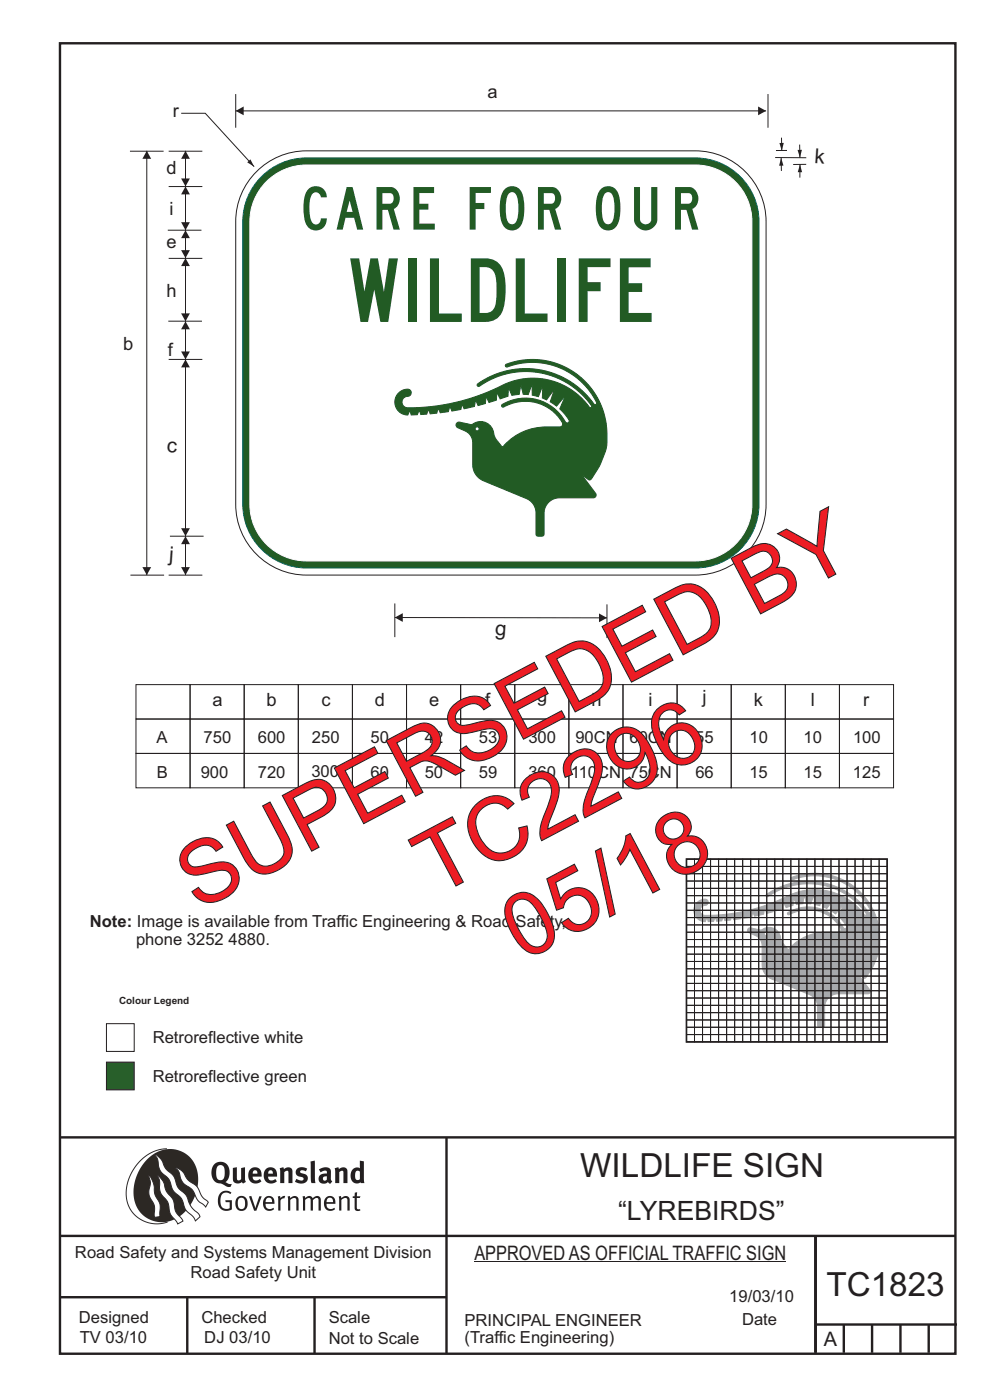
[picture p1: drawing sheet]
<svg xmlns="http://www.w3.org/2000/svg" width="210mm" height="297mm" viewBox="0 0 210 297" stroke-linecap="round" stroke-linejoin="round" font-family="sans-serif">
<g fill="none" stroke="#231f20" stroke-width=".51">
<path d="M12.7 9.2h190v278h-190zM12.7 241.3h190M94.7 241.4v45.8M12.7 275.2h82M12.7 262.2h190.1M39.7 275.2v12M66.7 275.2v12M173 262.1v24.9M173 281h30M179 281v6M185 281v6M191 281v6"/>
<path d="M197 281v6"/>
</g>
<path d="M100.6 267.7h66.2" fill="none" stroke="#231f20" stroke-width=".21"/>
<path d="M35.4 243.7a9.5 9.5 0 0 0-8.6 10.4 6.5 6.5 0 0 0 8.8 5.1" fill="none" stroke="#2c2824" stroke-width=".21"/>
<path d="M31.3 245.9a6.1 6.1 0 0 1 7.3-1.6 6.1 6.1 0 0 1 3.4 6.6 8.8 8.8 0 0 1-7.2 8.4 6.1 6.1 0 0 1-6.4-7.5 10.5 10.5 0 0 1 2.9-5.9z" fill-rule="evenodd" fill="#2c2824"/>
<g fill="#fff" stroke="#2c2824" stroke-width=".21">
<path d="M31.6 249.4l.3 .3 .6 1.2 .4 2.5 1 2 .1 2.7-1.2 .2-.1-2.5-.9-1.8-.2-.7 .3-2.4z" fill-rule="evenodd"/>
<path d="M37.1 247.7l.6 .1 .9 .6 1.3 1.9 1.9 1.5 1.1 2.1 1.3 1.2-.6 1-1.6-1.5-1.2-2.2-2-1.5-.5-.9-.4-1.5z" fill-rule="evenodd"/>
<path d="M32.8 244.9l.4 .1 .9 .8 1 2.1 1.7 1.5 .9 2.5 1.7 1.6 1.2 2.5 1.6 1.6 .2 .5-1 .9-.4-.9-1.6-1.5-1-2.4-1.7-1.7-.9-2.4-1.8-1.7-.3-.9-.3-1.6z" fill-rule="evenodd"/>
<path d="M33.4 249.4l.5 .3 .7 1 .7 2 1.5 1.9 .5 2.5 1.4 1.8 .1 .1-1.1 .7-1.6-2.2-.6-2.5-1.4-1.9-.3-1v-1.6z" fill-rule="evenodd"/>
</g>
<g fill="#231f20">
<path d="M46.8 253.1l.5-.4 .6-.1 .7 .1 .5 .3-.2 .3-.9-.3-.8 .2-.3 .7-.1 1.1 .1 .6 .3 .5 .5 .3 .6 .1 .4-.2v-1.3h-.8l-.1-.4h1.4v2l-.7 .2-.8 .1-.6-.2-.5-.5-.3-.8-.1-.9 .2-.8z" fill-rule="evenodd"/>
<path d="M50.7 254.3l.7-.2 .5 .5 .1 1.2-.2 .4-.3 .3h-.5l-.4-.4-.2-1.1zM50.4 254l-.5 1.1 .2 1.2 .8 .6 1-.2 .4-.4 .2-.5v-.8l-.2-.7-.3-.4-.5-.2h-.6z" fill-rule="evenodd"/>
<path d="M52.8 253.8l.5-.1 .9 2.6 .8-2.5h.5l-1.1 3h-.5z" fill-rule="evenodd"/>
<path d="M56.6 254.2l.4-.1 .4 .1 .2 .3 .1 .5h-1.4zM56.2 254l-.4 1v.7l.3 .6 .3 .4 .6 .2 1-.3 .2-.1-.2-.3-.6 .3-.7-.2-.3-.2-.1-.6v-.1h1.9l-.2-1.2-.8-.5-.5 .1z" fill-rule="evenodd"/>
<path d="M58.9 253.8l.5-.1 .1 .5 .4-.4 .6-.1-.2 .5-.4 .1-.4 .3v2.2h-.5z" fill-rule="evenodd"/>
<path d="M61 253.8h.5a.24 .24 0 0 0 .1 .3 .24 .24 0 0 0 .3-.2l.8-.2 .6 .5v2.6h-.4l-.1-2.3-.1-.3-.3-.1-.8 .5v2.2h-.5z" fill-rule="evenodd"/>
<path d="M64.2 253.8h.4a.23 .23 0 0 0 .2 .3 .23 .23 0 0 0 .3-.2l.5-.2 .5 .2a.23 .23 0 0 0 .3 .2 .23 .23 0 0 0 .2-.1l.8-.3 .6 .4 .1 2.7h-.5v-2.3l-.1-.3-.3-.1-.8 .5v2.2h-.5v-2.3l-.1-.3h-.3l-.8 .4v2.2h-.4z" fill-rule="evenodd"/>
<path d="M69.5 254.2l.5-.1 .4 .1 .2 .8h-1.3zM69.2 254l-.5 1 .1 .7 .2 .6 .4 .4 .4 .2 1.1-.3 .2-.1-.2-.3-.6 .3-.7-.2-.3-.3v-.6h1.9l-.2-1.2-.4-.3-.5-.2-.5 .1z" fill-rule="evenodd"/>
<path d="M71.8 253.8h.5a.24 .24 0 0 0 .1 .3 .24 .24 0 0 0 .4-.2l.7-.2 .6 .5 .1 2.6h-.5v-2.3l-.1-.3-.4-.1-.8 .5v2.2h-.5z" fill-rule="evenodd"/>
<path d="M75.3 253l.5-.1-.1 .9h.8l-.2 .3h-.6v2.2l.2 .2h.5v.3l-.2 .1-.6-.1-.4-.3v-2.4h-.4v-.3h.4z" fill-rule="evenodd"/>
<path d="M46.2 247.4l.4-.2h.4l.6 .6v1.8l-.2 .5-.4 .2h-.7l-.3-.5-.1-1.6zM45.5 246.9l-.4 .7-.2 .8v1l.3 .9 .7 .6 1 .2 1.6 .7 .4-.1 .3-.5h-.6l-.8-.4 .7-.9 .2-1.5a1.91 1.91 0 0 0-1.1-1.8 1.91 1.91 0 0 0-2.1 .3z" fill-rule="evenodd"/>
<path d="M49.4 247.8l.8-.2 .1 2.5 .1 .2 .3 .1 .4-.3v-2.3l.9-.2v2.6l.2 .5-.7 .3a.39 .39 0 0 0-.7 0h-.8l-.5-.4z" fill-rule="evenodd"/>
<path d="M53.8 248.4l.3-.1h.3l.2 .7h-1zM53.1 248l-.3 .5-.1 .8v.7l.4 .6 .5 .4 .6 .1 .7-.1 .6-.4-.4-.5-.4 .3h-.5l-.4-.1-.2-.4v-.3h1.9l-.1-1-.3-.6-1-.4-.5 .1z" fill-rule="evenodd"/>
<path d="M57.1 248.4l.2-.1h.4l.2 .7h-1zM56.4 248l-.4 .6-.1 .8 .1 .7 .4 .5 .5 .4 .6 .1 .6-.1 .6-.4-.3-.5-.6 .3h-.5l-.4-.6v-.2h1.9l-.1-1-.3-.6-.5-.3-.5-.1-.5 .1z" fill-rule="evenodd"/>
<path d="M59.3 247.8l.8-.2 .1 .4 1-.4 .7 .3 .1 .5v2.6h-.8v-2.3l-.3-.3-.6 .3v2.3h-.9z" fill-rule="evenodd"/>
<path d="M63 248l.9-.4 1.3 .3-.3 .6-.9-.2-.3 .2 .1 .3 1 .3 .4 .4v.8l-.4 .6-1.1 .2-1.1-.4 .3-.6 1 .4 .3-.1 .2-.3-.2-.3-.9-.3-.4-.3-.2-.6z" fill-rule="evenodd"/>
<path d="M68.6 249.7l.7-.2v.8l-.3 .2-.3-.1-.2-.3zM67.6 248.1l.4 .6 .8-.4 .5 .2a.35 .35 0 0 1 0 .5 .35 .35 0 0 1-.5 0l-1 .4-.2 .9 .2 .4 .3 .3h1.1a.49 .49 0 0 1 .8 .2l.5-.6-.3-.4v-1.7l-.2-.5-.4-.3-.6-.1z" fill-rule="evenodd"/>
<path d="M71 247.8l.8-.2 .1 .4 .9-.4 .7 .3 .2 .5v2.6h-.8l-.1-2.3-.2-.3-.6 .3v2.3h-.9z" fill-rule="evenodd"/>
<path d="M75.6 248.5l.3-.1 .4 .2v1.5l-.3 .2h-.4l-.2-.4-.1-.9zM76.3 246.2v1.3a.19 .19 0 0 1 0 .3 .19 .19 0 0 1-.3-.1l-.8 .1-.6 .5-.2 .9 .1 1 .3 .5 .6 .3h.6l.5-.2v.2h.8l-.1-4.6z" fill-rule="evenodd"/>
<path d="M65.9 246.4l.9-.2 .1 4.8h-.8l-.1-.3z" fill-rule="evenodd"/>
</g>
<path d="M22.6 217.2h5.9v5.9h-5.9z" fill-rule="evenodd" fill="#fff" stroke="#231f20" stroke-width=".21"/>
<path d="M22.6 225.3h5.9v5.9h-5.9z" fill-rule="evenodd" fill="#225a35" stroke="#231f20" stroke-width=".21"/>
<g fill="none" stroke="#231f20" stroke-width=".21">
<path d="M50 20v7.1M162.9 20v7.1M50 23.5h112.5M28.8 145.2h11.5v7.3h-11.5zM28.8 152.5h11.5v7.3h-11.5zM28.8 159.8h11.5v7.3h-11.5zM40.3 145.2h11.5v7.3h-11.5zM40.3 152.5h11.5v7.3h-11.5zM40.3 159.8h11.5v7.3h-11.5zM51.8 145.2h11.5v7.3h-11.5zM51.8 152.5h11.5v7.3h-11.5zM51.8 159.8h11.5v7.3h-11.5z"/>
<path d="M63.3 145.2h11.5v7.3h-11.5zM63.3 152.5h11.5v7.3h-11.5zM63.3 159.8h11.5v7.3h-11.5zM74.8 145.2h11.4v7.3h-11.4zM74.8 152.5h11.4v7.3h-11.4zM74.8 159.8h11.4v7.3h-11.4zM86.2 145.2h11.5v7.3h-11.5zM86.2 152.5h11.5v7.3h-11.5zM86.2 159.8h11.5v7.3h-11.5zM97.7 145.2h11.5v7.3h-11.5zM97.7 152.5h11.5v7.3h-11.5zM97.7 159.8h11.5v7.3h-11.5z"/>
<path d="M109.2 145.2h11.5v7.3h-11.5zM109.2 152.5h11.5v7.3h-11.5zM109.2 159.8h11.5v7.3h-11.5zM120.7 145.2h11.4v7.3h-11.4zM120.7 152.5h11.4v7.3h-11.4zM120.7 159.8h11.4v7.3h-11.4zM132.1 145.2h11.5v7.3h-11.5zM132.1 152.5h11.5v7.3h-11.5zM132.1 159.8h11.5v7.3h-11.5zM143.6 145.2h11.5v7.3h-11.5zM143.6 152.5h11.5v7.3h-11.5zM143.6 159.8h11.5v7.3h-11.5z"/>
<path d="M155.1 145.2h11.5v7.3h-11.5zM155.1 152.5h11.5v7.3h-11.5zM155.1 159.8h11.5v7.3h-11.5zM166.6 145.2h11.5v7.3h-11.5zM166.6 152.5h11.5v7.3h-11.5zM166.6 159.8h11.5v7.3h-11.5zM178.1 145.2h11.4v7.3h-11.4zM178.1 152.5h11.4v7.3h-11.4zM178.1 159.8h11.4v7.3h-11.4z"/>
</g>
<g fill="#231f20">
<path d="M50 23.5l1.7-.9v1.9z"/>
<path d="M160.8 22.6l1.7 .9-1.7 1z"/>
</g>
<path d="M38.4 24h5.1l10.4 11.4" fill="none" stroke="#231f20" stroke-width=".21"/>
<path d="M52.4 34.4l.7-.6 .8 1.5z" fill="#231f20"/>
<path d="M164.4 33.4l6.6 .1M166.9 31.9h-2.3M169.7 34.9v2.8M171 34.9h-2.8" fill="none" stroke="#231f20" stroke-width=".21"/>
<path d="M169.7 34.9l.4 1.6h-.9z" fill="#231f20"/>
<path d="M165.8 29.2v2.8" fill="none" stroke="#231f20" stroke-width=".21"/>
<path d="M165.3 30.3h1l-.5 1.7z" fill="#231f20"/>
<path d="M169.6 30.7l.1 2.8" fill="none" stroke="#231f20" stroke-width=".21"/>
<path d="M169.2 31.8h.9l-.4 1.6z" fill="#231f20"/>
<path d="M165.7 33.5l.1 2.8" fill="none" stroke="#231f20" stroke-width=".21"/>
<path d="M165.7 33.5l.5 1.6-.9 .1z" fill="#231f20"/>
<path d="M54.4 36.4a15 15 0 0 1 10.6-4.4h82.5a15 15 0 0 1 15 15v60a15 15 0 0 1-15 15h-82.5a15 15 0 0 1-15-15v-60a15 15 0 0 1 4.4-10.6z" fill="none" stroke="#231f20" stroke-width=".21"/>
<path d="M55 38a13.5 13.5 0 0 1 10-4.5h82.5a13.5 13.5 0 0 1 13.5 13.5v60a13.5 13.5 0 0 1-13.5 13.5h-82.5a13.5 13.5 0 0 1-13.5-13.5v-60a13.4 13.4 0 0 1 3.5-9z" fill-rule="evenodd" fill="#225b24" stroke="#006059" stroke-width=".21"/>
<path d="M56.5 38.5a12 12 0 0 1 8.5-3.5h82.5a12 12 0 0 1 12 12v60a12 12 0 0 1-12 12h-82.5a12 12 0 0 1-12-12v-60a12 12 0 0 1 3.5-8.5z" fill-rule="evenodd" fill="#fff" stroke="#fff" stroke-width=".21"/>
<g fill="#225b24">
<path d="M65.4 40.1a2.31 2.31 0 0 1 2.5-.4 2.31 2.31 0 0 1 1.4 2.2h-1.2a1.05 1.05 0 0 0-1-1.1 1.05 1.05 0 0 0-1.1 .8 8.8 8.8 0 0 0 .1 5.4 1.05 1.05 0 0 0 1.3 .5 1.05 1.05 0 0 0 .7-1.2h1.2a2.35 2.35 0 0 1-2.1 2.6 2.35 2.35 0 0 1-2.6-2.1 11.1 11.1 0 0 1 .4-6.2z"/>
<path d="M87.7 39.7h4.4v1.3h-3.2v2.2h2v1.3h-2v2.9h3.3v1.3h-4.5z"/>
<path d="M99.6 39.7h4.5v1.2h-3.2v2.2h1.8v1.3h-1.8v4.3h-1.3z"/>
<path d="M134.5 39.7h1.3v6.8a1.2 1.2 0 0 0 1.2 1.1 1.2 1.2 0 0 0 1.1-1.1v-6.8h1.3v6.9a2.48 2.48 0 0 1-2.4 2.3 2.48 2.48 0 0 1-2.5-2.3z"/>
<path d="M74.3 54.8h1.9l1.1 7 1.3-7h1.6l1.2 7.1 1.1-7.1h1.9l-2 13.5h-1.7l-1.3-6.9-1.3 6.9h-1.6z"/>
<path d="M86.5 54.8h1.9v13.5h-1.9z"/>
<path d="M91.2 54.8h1.9v11.7h4.8v1.8h-6.7z"/>
<path d="M109.4 54.8h1.9v11.7h4.8v1.8h-6.7z"/>
<path d="M118.1 54.8h1.9v13.5h-1.9z"/>
<path d="M122.8 54.8h6.7v1.9h-4.9v3.2h2.8v1.9h-2.8v6.5h-1.8z"/>
<path d="M131.5 54.8h6.5v1.9h-4.7v3.4h2.9v1.8h-2.9v4.5h4.9v1.9h-6.7z"/>
<path d="M74.2 42.5l.6 2.5h-1.3zM73.5 39.7l-2.1 9h1.3l.6-2.5h1.8l.7 2.5h1.2l-2.2-9z"/>
<path d="M79.9 39.7v9h1.2v-4.2h1.2l1.2 4.2h1.3l-1.3-4.4a2.51 2.51 0 0 0 1.3-2.5 2.51 2.51 0 0 0-1.9-2.1zM81.1 41h1.6a1.18 1.18 0 0 1 .6 1.9l-.4 .3h-1.8z"/>
<path d="M107 40.2a7.2 7.2 0 0 0-1 5.1 4.2 4.2 0 0 0 1.5 3.3 2.29 2.29 0 0 0 3.4-1.5 9.5 9.5 0 0 0-.4-6.6 2.24 2.24 0 0 0-3.5-.3zM108 41a1.06 1.06 0 0 1 1.1-.1 1.06 1.06 0 0 1 .6 1 7.8 7.8 0 0 1-.4 5.4 1.13 1.13 0 0 1-1.3 .1 1.13 1.13 0 0 1-.6-1.1 10.6 10.6 0 0 1 .3-4.9z"/>
<path d="M114.1 39.7v9h1.3v-4.2h1.1l1.2 4.2h1.4l-1.3-4.4a2.51 2.51 0 0 0 1.2-2.5 2.51 2.51 0 0 0-1.9-2.1zM115.4 41h1.5a1.18 1.18 0 0 1 .6 1.9l-.3 .3h-1.8z"/>
<path d="M127.4 40.2a7.2 7.2 0 0 0-1 5.1 4.2 4.2 0 0 0 1.5 3.3 2.29 2.29 0 0 0 3.3-1.5 9.5 9.5 0 0 0-.4-6.6 2.24 2.24 0 0 0-3.4-.3zM128.3 41a1.06 1.06 0 0 1 1.2-.1 1.06 1.06 0 0 1 .6 1 7.8 7.8 0 0 1-.4 5.4 1.13 1.13 0 0 1-1.3 .1 1.13 1.13 0 0 1-.6-1.1 10.6 10.6 0 0 1 .3-4.9z"/>
<path d="M143.2 39.7v9h1.2v-4.2h1.2l1.2 4.2h1.3l-1.2-4.4a2.51 2.51 0 0 0 1.2-2.5 2.51 2.51 0 0 0-1.9-2.1zM144.4 41h1.6a1.18 1.18 0 0 1 .6 1.9l-.3 .3h-1.9z"/>
<path d="M99.9 54.8v13.5a9.8 9.8 0 0 0 4.9-.4 4.6 4.6 0 0 0 2.3-4.1 13.1 13.1 0 0 0-.7-7.1 3.7 3.7 0 0 0-3.5-1.9zM101.7 56.7a3.2 3.2 0 0 1 2.8 .6 5.9 5.9 0 0 1 .8 3.9 8.8 8.8 0 0 1-.6 4.3 1.87 1.87 0 0 1-1.7 .9h-1.3z"/>
</g>
<path d="M84.5 83.4a2.4 2.4 0 0 1 2.4-.7 .87 .87 0 0 1 .2 1 .87 .87 0 0 1-1 .5 1.21 1.21 0 0 0-.8 1.3 1.21 1.21 0 0 0 1.2 1 45 45 0 0 0 21.1-5.2 14.9 14.9 0 0 1 17.6 5.2l.3-.2a17.1 17.1 0 0 0-24.1-4.3l-.2-.4a17.5 17.5 0 0 1 24.8 4.1l.4 .1 .1-.4a15.3 15.3 0 0 0-19.1-7.6l-.2-.3a15.5 15.5 0 0 1 19.5 6.8 16.7 16.7 0 0 1 1.8 11.3l-1.3 3.3-1.7 2.7-.5 .2-1.4-1 2.7 3.8 .2 .4-.3 .5-7.5 .1a3.3 3.3 0 0 0-3.3 3.3l-.1 4.7-.3 .2h-.9l-.2-.1-.2-.4v-4.8a3.3 3.3 0 0 0-2-2.7l-9.5-4a3.7 3.7 0 0 1-1.9-3.2l-.1-5a2.67 2.67 0 0 0-1.5-2.2l-1.7-.7-.3-.7a.64 .64 0 0 1 .8-.5l2.5 .6a2.95 2.95 0 0 1 3.1-.4 2.95 2.95 0 0 1 1.7 2.6l.5 1 1.3 1.6a12 12 0 0 1 9.3-4.3h2.9l.3-.1 .3-.5a9 9 0 0 0-12.6-3.6l-.4-.2 .1-.4a9.6 9.6 0 0 1 13.4 3.7l.3 .2h.3l.2-.5-.7-1.1-1.3-1.4 1.3-2.9-1.9 2.4-1.4-1 1-2.7-1.8 2.3-.9-.4 .1-2.7-.9 2.5-1.3-.4v-2.4l-.8 2.3h-1.1l-.5-2.2-.4 2.2-1.5 .2-.7-1.8-.1 2-1.7 .5-.7-1.4-.1 1.7-1.6 .5-.6-1.3-.1 1.5-1.6 .4-.5-1.2-.3 1.4-2.1 .5-.5-1-.2 1.2-1.9 .3-.5-1-.3 1.1-1.7 .3-.5-1-.3 1.1-1.3 .1-.4-1-.4 1.1h-1.2l-.4-.9-.4 1h-1.3l-.2-1-.5 1a2.75 2.75 0 0 1-2.5-1.6 2.75 2.75 0 0 1 .5-3zM100.8 91a.43 .43 0 0 1 .8 0 .43 .43 0 0 1-.8 0z" fill-rule="evenodd" fill="#225b24" stroke="#225b24" stroke-width=".21"/>
<g fill="none" stroke="#231f20" stroke-width=".21">
<path d="M27.6 32.1h7.1M35.8 32.1h7.1M35.8 39.6h7.1M35.6 48.8h7.1M35.8 54.8h7.1M35.7 68.1h7.1M35.8 76.3h7.1M36 113.8h7.2M27.7 122h7.1M35.8 122h7.1M83.8 131l44.9 .1M83.8 128v7.2"/>
<path d="M128.7 128.2v7.2"/>
</g>
<g fill="#231f20">
<path d="M83.8 131l1.6-.9v1.8z"/>
<path d="M127.1 130.1l1.6 1-1.6 .9z"/>
</g>
<path d="M31.1 32v90" fill="none" stroke="#231f20" stroke-width=".21"/>
<g fill="#231f20">
<path d="M31.1 32l1 1.7h-1.9z"/>
<path d="M30.2 120.3h1.9l-1 1.7z"/>
</g>
<path d="M39.3 32v7.5" fill="none" stroke="#231f20" stroke-width=".21"/>
<g fill="#231f20">
<path d="M39.3 32l1 1.7h-1.9z"/>
<path d="M38.4 37.9h1.9l-1 1.6z"/>
</g>
<path d="M39.3 39.5v9.3" fill="none" stroke="#231f20" stroke-width=".21"/>
<g fill="#231f20">
<path d="M39.3 39.5l1 1.7h-1.9z"/>
<path d="M38.4 47.1h1.9l-1 1.7z"/>
</g>
<path d="M39.3 48.8v6" fill="none" stroke="#231f20" stroke-width=".21"/>
<g fill="#231f20">
<path d="M39.3 48.8l1 1.7h-1.9z"/>
<path d="M38.4 53.1h1.9l-1 1.7z"/>
</g>
<path d="M39.3 54.8v13.4" fill="none" stroke="#231f20" stroke-width=".21"/>
<g fill="#231f20">
<path d="M39.3 54.8l1 1.6h-1.9z"/>
<path d="M38.4 66.5h1.9l-1 1.7z"/>
</g>
<path d="M39.3 76.3v37.5" fill="none" stroke="#231f20" stroke-width=".21"/>
<g fill="#231f20">
<path d="M38.4 112.1h1.9l-1 1.7z"/>
<path d="M39.3 76.3l1 1.6h-1.9z"/>
</g>
<path d="M39.3 113.8v8.2" fill="none" stroke="#231f20" stroke-width=".21"/>
<g fill="#231f20">
<path d="M38.4 120.3h1.9l-1 1.7z"/>
<path d="M39.3 113.8l1 1.6h-1.9z"/>
</g>
<path d="M39.3 68.2v8.1" fill="none" stroke="#231f20" stroke-width=".21"/>
<g fill="#231f20">
<path d="M38.4 74.6h1.9l-1 1.7z"/>
<path d="M39.3 68.2l1 1.7h-1.9z"/>
</g>
<path d="M147.9 191.5a2.04 2.04 0 0 1 2.1-.6 .76 .76 0 0 1 .1 .9 .76 .76 0 0 1-.9 .3 1.06 1.06 0 0 0-.7 1.2 1.06 1.06 0 0 0 1.1 .9 39.7 39.7 0 0 0 18.5-4.6 13.1 13.1 0 0 1 15.4 4.6l.3-.2a15 15 0 0 0-21.1-3.7l-.2-.4a15.6 15.6 0 0 1 21.9 3.7l.3-.2a13.3 13.3 0 0 0-16.8-6.8l-.2-.3a13.8 13.8 0 0 1 14.3 2.4 13.8 13.8 0 0 1 4.2 13.8l-1 2.5-1.5 2.3-.4 .2-1.2-.8 2.4 3.3 .1 .3-.2 .5-6.9 .1a2.87 2.87 0 0 0-2.6 2.8v4.1l-.4 .1h-.7h-.2l-.2-.4v-4.2a2.87 2.87 0 0 0-1.7-2.3l-8.3-3.4a3.2 3.2 0 0 1-1.7-2.9l-.1-4.4a2.33 2.33 0 0 0-1.3-1.8l-1.5-.7-.2-.5a.56 .56 0 0 1 .6-.5l2.2 .5a2.58 2.58 0 0 1 2.7-.4 2.58 2.58 0 0 1 1.5 2.3l.5 .9 1.1 1.4a10.6 10.6 0 0 1 8.1-3.8h2.6l.3-.1 .2-.4a7.9 7.9 0 0 0-11-3.1l-.4-.2 .2-.3a8.5 8.5 0 0 1 11.7 3.2l.5 .2 .2-.5-1.8-2.1 1.2-2.6-1.8 2.1-1.1-.8 .8-2.4-1.5 2-.8-.3 .1-2.4-.8 2.1-1.2-.2v-2.2l-.7 2.1-.9-.1-.5-1.9-.3 1.9-1.4 .2-.6-1.5-.1 1.7-1.4 .4-.7-1.2v1.5l-1.4 .4-.5-1.1-.2 1.3-1.3 .4-.5-1.1-.2 1.2-1.9 .5-.4-.9-.2 1-1.7 .3-.4-.9-.3 1-1.5 .2-.4-.8-.2 .9-1.2 .1-.4-.8-.3 .9h-1.1l-.3-.8-.3 .9h-1.2l-.2-.9-.4 .9a2.39 2.39 0 0 1-2.2-1.4 2.39 2.39 0 0 1 .5-2.6zM162.1 198.1a.4 .4 0 0 1 .8 0 .4 .4 0 0 1-.8 0z" fill-rule="evenodd" fill="#a7a9ac" stroke="#a7a9ac" stroke-width=".21"/>
<g fill="none" stroke="#231f20" stroke-width=".21">
<path d="M145.6 182.3h1.7v1.5h-1.7zM145.6 183.8h1.7v1.6h-1.7zM145.6 185.4h1.7v1.5h-1.7zM145.6 186.9h1.7v1.6h-1.7zM145.6 188.5h1.7v1.5h-1.7zM145.6 190h1.7v1.6h-1.7zM145.6 191.6h1.7v1.5h-1.7zM145.6 193.1h1.7v1.6h-1.7zM145.6 194.7h1.7v1.5h-1.7zM145.6 196.2h1.7v1.6h-1.7zM145.6 197.8h1.7v1.5h-1.7zM145.6 199.3h1.7v1.6h-1.7z"/>
<path d="M147.3 182.3h1.7v1.5h-1.7zM147.3 183.8h1.7v1.6h-1.7zM147.3 185.4h1.7v1.5h-1.7zM147.3 186.9h1.7v1.6h-1.7zM147.3 188.5h1.7v1.5h-1.7zM147.3 190h1.7v1.6h-1.7zM147.3 191.6h1.7v1.5h-1.7zM147.3 193.1h1.7v1.6h-1.7zM147.3 194.7h1.7v1.5h-1.7zM147.3 196.2h1.7v1.6h-1.7zM147.3 197.8h1.7v1.5h-1.7zM147.3 199.3h1.7v1.6h-1.7z"/>
<path d="M149 182.3h1.7v1.5h-1.7zM149 183.8h1.7v1.6h-1.7zM149 185.4h1.7v1.5h-1.7zM149 186.9h1.7v1.6h-1.7zM149 188.5h1.7v1.5h-1.7zM149 190h1.7v1.6h-1.7zM149 191.6h1.7v1.5h-1.7zM149 193.1h1.7v1.6h-1.7zM149 194.7h1.7v1.5h-1.7zM149 196.2h1.7v1.6h-1.7zM149 197.8h1.7v1.5h-1.7zM149 199.3h1.7v1.6h-1.7z"/>
<path d="M150.7 182.3h1.7v1.5h-1.7zM150.7 183.8h1.7v1.6h-1.7zM150.7 185.4h1.7v1.5h-1.7zM150.7 186.9h1.7v1.6h-1.7zM150.7 188.5h1.7v1.5h-1.7zM150.7 190h1.7v1.6h-1.7zM150.7 191.6h1.7v1.5h-1.7zM150.7 193.1h1.7v1.6h-1.7zM150.7 194.7h1.7v1.5h-1.7zM150.7 196.2h1.7v1.6h-1.7zM150.7 197.8h1.7v1.5h-1.7zM150.7 199.3h1.7v1.6h-1.7z"/>
<path d="M152.4 182.3h1.7v1.5h-1.7zM152.4 183.8h1.7v1.6h-1.7zM152.4 185.4h1.7v1.5h-1.7zM152.4 186.9h1.7v1.6h-1.7zM152.4 188.5h1.7v1.5h-1.7zM152.4 190h1.7v1.6h-1.7zM152.4 191.6h1.7v1.5h-1.7zM152.4 193.1h1.7v1.6h-1.7zM152.4 194.7h1.7v1.5h-1.7zM152.4 196.2h1.7v1.6h-1.7zM152.4 197.8h1.7v1.5h-1.7zM152.4 199.3h1.7v1.6h-1.7z"/>
<path d="M154.1 182.3h1.7v1.5h-1.7zM154.1 183.8h1.7v1.6h-1.7zM154.1 185.4h1.7v1.5h-1.7zM154.1 186.9h1.7v1.6h-1.7zM154.1 188.5h1.7v1.5h-1.7zM154.1 190h1.7v1.6h-1.7zM154.1 191.6h1.7v1.5h-1.7zM154.1 193.1h1.7v1.6h-1.7zM154.1 194.7h1.7v1.5h-1.7zM154.1 196.2h1.7v1.6h-1.7zM154.1 197.8h1.7v1.5h-1.7zM154.1 199.3h1.7v1.6h-1.7z"/>
<path d="M155.8 182.3h1.7v1.5h-1.7zM155.8 183.8h1.7v1.6h-1.7zM155.8 185.4h1.7v1.5h-1.7zM155.8 186.9h1.7v1.6h-1.7zM155.8 188.5h1.7v1.5h-1.7zM155.8 190h1.7v1.6h-1.7zM155.8 191.6h1.7v1.5h-1.7zM155.8 193.1h1.7v1.6h-1.7zM155.8 194.7h1.7v1.5h-1.7zM155.8 196.2h1.7v1.6h-1.7zM155.8 197.8h1.7v1.5h-1.7zM155.8 199.3h1.7v1.6h-1.7z"/>
<path d="M157.5 182.3h1.7v1.5h-1.7zM157.5 183.8h1.7v1.6h-1.7zM157.5 185.4h1.7v1.5h-1.7zM157.5 186.9h1.7v1.6h-1.7zM157.5 188.5h1.7v1.5h-1.7zM157.5 190h1.7v1.6h-1.7zM157.5 191.6h1.7v1.5h-1.7zM157.5 193.1h1.7v1.6h-1.7zM157.5 194.7h1.7v1.5h-1.7zM157.5 196.2h1.7v1.6h-1.7zM157.5 197.8h1.7v1.5h-1.7zM157.5 199.3h1.7v1.6h-1.7z"/>
<path d="M159.2 182.3h1.7v1.5h-1.7zM159.2 183.8h1.7v1.6h-1.7zM159.2 185.4h1.7v1.5h-1.7zM159.2 186.9h1.7v1.6h-1.7zM159.2 188.5h1.7v1.5h-1.7zM159.2 190h1.7v1.6h-1.7zM159.2 191.6h1.7v1.5h-1.7zM159.2 193.1h1.7v1.6h-1.7zM159.2 194.7h1.7v1.5h-1.7zM159.2 196.2h1.7v1.6h-1.7zM159.2 197.8h1.7v1.5h-1.7zM159.2 199.3h1.7v1.6h-1.7z"/>
<path d="M160.9 182.3h1.7v1.5h-1.7zM160.9 183.8h1.7v1.6h-1.7zM160.9 185.4h1.7v1.5h-1.7zM160.9 186.9h1.7v1.6h-1.7zM160.9 188.5h1.7v1.5h-1.7zM160.9 190h1.7v1.6h-1.7zM160.9 191.6h1.7v1.5h-1.7zM160.9 193.1h1.7v1.6h-1.7zM160.9 194.7h1.7v1.5h-1.7zM160.9 196.2h1.7v1.6h-1.7zM160.9 197.8h1.7v1.5h-1.7zM160.9 199.3h1.7v1.6h-1.7z"/>
<path d="M162.6 182.3h1.7v1.5h-1.7zM162.6 183.8h1.7v1.6h-1.7zM162.6 185.4h1.7v1.5h-1.7zM162.6 186.9h1.7v1.6h-1.7zM162.6 188.5h1.7v1.5h-1.7zM162.6 190h1.7v1.6h-1.7zM162.6 191.6h1.7v1.5h-1.7zM162.6 193.1h1.7v1.6h-1.7zM162.6 194.7h1.7v1.5h-1.7zM162.6 196.2h1.7v1.6h-1.7zM162.6 197.8h1.7v1.5h-1.7zM162.6 199.3h1.7v1.6h-1.7z"/>
<path d="M164.3 182.3h1.7v1.5h-1.7zM164.3 183.8h1.7v1.6h-1.7zM164.3 185.4h1.7v1.5h-1.7zM164.3 186.9h1.7v1.6h-1.7zM164.3 188.5h1.7v1.5h-1.7zM164.3 190h1.7v1.6h-1.7zM164.3 191.6h1.7v1.5h-1.7zM164.3 193.1h1.7v1.6h-1.7zM164.3 194.7h1.7v1.5h-1.7zM164.3 196.2h1.7v1.6h-1.7zM164.3 197.8h1.7v1.5h-1.7zM164.3 199.3h1.7v1.6h-1.7z"/>
<path d="M166 182.3h1.8v1.5h-1.8zM166 183.8h1.8v1.6h-1.8zM166 185.4h1.8v1.5h-1.8zM166 186.9h1.8v1.6h-1.8zM166 188.5h1.8v1.5h-1.8zM166 190h1.8v1.6h-1.8zM166 191.6h1.8v1.5h-1.8zM166 193.1h1.8v1.6h-1.8zM166 194.7h1.8v1.5h-1.8zM166 196.2h1.8v1.6h-1.8zM166 197.8h1.8v1.5h-1.8zM166 199.3h1.8v1.6h-1.8z"/>
<path d="M167.8 182.3h1.7v1.5h-1.7zM167.8 183.8h1.7v1.6h-1.7zM167.8 185.4h1.7v1.5h-1.7zM167.8 186.9h1.7v1.6h-1.7zM167.8 188.5h1.7v1.5h-1.7zM167.8 190h1.7v1.6h-1.7zM167.8 191.6h1.7v1.5h-1.7zM167.8 193.1h1.7v1.6h-1.7zM167.8 194.7h1.7v1.5h-1.7zM167.8 196.2h1.7v1.6h-1.7zM167.8 197.8h1.7v1.5h-1.7zM167.8 199.3h1.7v1.6h-1.7z"/>
<path d="M169.5 182.3h1.7v1.5h-1.7zM169.5 183.8h1.7v1.6h-1.7zM169.5 185.4h1.7v1.5h-1.7zM169.5 186.9h1.7v1.6h-1.7zM169.5 188.5h1.7v1.5h-1.7zM169.5 190h1.7v1.6h-1.7zM169.5 191.6h1.7v1.5h-1.7zM169.5 193.1h1.7v1.6h-1.7zM169.5 194.7h1.7v1.5h-1.7zM169.5 196.2h1.7v1.6h-1.7zM169.5 197.8h1.7v1.5h-1.7zM169.5 199.3h1.7v1.6h-1.7z"/>
<path d="M171.2 182.3h1.7v1.5h-1.7zM171.2 183.8h1.7v1.6h-1.7zM171.2 185.4h1.7v1.5h-1.7zM171.2 186.9h1.7v1.6h-1.7zM171.2 188.5h1.7v1.5h-1.7zM171.2 190h1.7v1.6h-1.7zM171.2 191.6h1.7v1.5h-1.7zM171.2 193.1h1.7v1.6h-1.7zM171.2 194.7h1.7v1.5h-1.7zM171.2 196.2h1.7v1.6h-1.7zM171.2 197.8h1.7v1.5h-1.7zM171.2 199.3h1.7v1.6h-1.7z"/>
<path d="M172.9 182.3h1.7v1.5h-1.7zM172.9 183.8h1.7v1.6h-1.7zM172.9 185.4h1.7v1.5h-1.7zM172.9 186.9h1.7v1.6h-1.7zM172.9 188.5h1.7v1.5h-1.7zM172.9 190h1.7v1.6h-1.7zM172.9 191.6h1.7v1.5h-1.7zM172.9 193.1h1.7v1.6h-1.7zM172.9 194.7h1.7v1.5h-1.7zM172.9 196.2h1.7v1.6h-1.7zM172.9 197.8h1.7v1.5h-1.7zM172.9 199.3h1.7v1.6h-1.7z"/>
<path d="M174.6 182.3h1.7v1.5h-1.7zM174.6 183.8h1.7v1.6h-1.7zM174.6 185.4h1.7v1.5h-1.7zM174.6 186.9h1.7v1.6h-1.7zM174.6 188.5h1.7v1.5h-1.7zM174.6 190h1.7v1.6h-1.7zM174.6 191.6h1.7v1.5h-1.7zM174.6 193.1h1.7v1.6h-1.7zM174.6 194.7h1.7v1.5h-1.7zM174.6 196.2h1.7v1.6h-1.7zM174.6 197.8h1.7v1.5h-1.7zM174.6 199.3h1.7v1.6h-1.7z"/>
<path d="M176.3 182.3h1.7v1.5h-1.7zM176.3 183.8h1.7v1.6h-1.7zM176.3 185.4h1.7v1.5h-1.7zM176.3 186.9h1.7v1.6h-1.7zM176.3 188.5h1.7v1.5h-1.7zM176.3 190h1.7v1.6h-1.7zM176.3 191.6h1.7v1.5h-1.7zM176.3 193.1h1.7v1.6h-1.7zM176.3 194.7h1.7v1.5h-1.7zM176.3 196.2h1.7v1.6h-1.7zM176.3 197.8h1.7v1.5h-1.7zM176.3 199.3h1.7v1.6h-1.7z"/>
<path d="M178 182.3h1.7v1.5h-1.7zM178 183.8h1.7v1.6h-1.7zM178 185.4h1.7v1.5h-1.7zM178 186.9h1.7v1.6h-1.7zM178 188.5h1.7v1.5h-1.7zM178 190h1.7v1.6h-1.7zM178 191.6h1.7v1.5h-1.7zM178 193.1h1.7v1.6h-1.7zM178 194.7h1.7v1.5h-1.7zM178 196.2h1.7v1.6h-1.7zM178 197.8h1.7v1.5h-1.7zM178 199.3h1.7v1.6h-1.7z"/>
<path d="M179.7 182.3h1.7v1.5h-1.7zM179.7 183.8h1.7v1.6h-1.7zM179.7 185.4h1.7v1.5h-1.7zM179.7 186.9h1.7v1.6h-1.7zM179.7 188.5h1.7v1.5h-1.7zM179.7 190h1.7v1.6h-1.7zM179.7 191.6h1.7v1.5h-1.7zM179.7 193.1h1.7v1.6h-1.7zM179.7 194.7h1.7v1.5h-1.7zM179.7 196.2h1.7v1.6h-1.7zM179.7 197.8h1.7v1.5h-1.7zM179.7 199.3h1.7v1.6h-1.7z"/>
<path d="M181.4 182.3h1.7v1.5h-1.7zM181.4 183.8h1.7v1.6h-1.7zM181.4 185.4h1.7v1.5h-1.7zM181.4 186.9h1.7v1.6h-1.7zM181.4 188.5h1.7v1.5h-1.7zM181.4 190h1.7v1.6h-1.7zM181.4 191.6h1.7v1.5h-1.7zM181.4 193.1h1.7v1.6h-1.7zM181.4 194.7h1.7v1.5h-1.7zM181.4 196.2h1.7v1.6h-1.7zM181.4 197.8h1.7v1.5h-1.7zM181.4 199.3h1.7v1.6h-1.7z"/>
<path d="M183.1 182.3h1.7v1.5h-1.7zM183.1 183.8h1.7v1.6h-1.7zM183.1 185.4h1.7v1.5h-1.7zM183.1 186.9h1.7v1.6h-1.7zM183.1 188.5h1.7v1.5h-1.7zM183.1 190h1.7v1.6h-1.7zM183.1 191.6h1.7v1.5h-1.7zM183.1 193.1h1.7v1.6h-1.7zM183.1 194.7h1.7v1.5h-1.7zM183.1 196.2h1.7v1.6h-1.7zM183.1 197.8h1.7v1.5h-1.7zM183.1 199.3h1.7v1.6h-1.7z"/>
<path d="M184.8 182.3h1.7v1.5h-1.7zM184.8 183.8h1.7v1.6h-1.7zM184.8 185.4h1.7v1.5h-1.7zM184.8 186.9h1.7v1.6h-1.7zM184.8 188.5h1.7v1.5h-1.7zM184.8 190h1.7v1.6h-1.7zM184.8 191.6h1.7v1.5h-1.7zM184.8 193.1h1.7v1.6h-1.7zM184.8 194.7h1.7v1.5h-1.7zM184.8 196.2h1.7v1.6h-1.7zM184.8 197.8h1.7v1.5h-1.7zM184.8 199.3h1.7v1.6h-1.7z"/>
<path d="M186.5 182.3h1.7v1.5h-1.7zM186.5 183.8h1.7v1.6h-1.7zM186.5 185.4h1.7v1.5h-1.7zM186.5 186.9h1.7v1.6h-1.7zM186.5 188.5h1.7v1.5h-1.7zM186.5 190h1.7v1.6h-1.7zM186.5 191.6h1.7v1.5h-1.7zM186.5 193.1h1.7v1.6h-1.7zM186.5 194.7h1.7v1.5h-1.7zM186.5 196.2h1.7v1.6h-1.7zM186.5 197.8h1.7v1.5h-1.7zM186.5 199.3h1.7v1.6h-1.7z"/>
<path d="M145.6 200.9h1.7v1.5h-1.7zM145.6 202.4h1.7v1.6h-1.7zM145.6 204h1.7v1.5h-1.7zM145.6 205.5h1.7v1.6h-1.7zM145.6 207.1h1.7v1.5h-1.7zM145.6 208.6h1.7v1.6h-1.7zM145.6 210.2h1.7v1.5h-1.7zM145.6 211.7h1.7v1.6h-1.7zM145.6 213.3h1.7v1.5h-1.7zM145.6 214.8h1.7v1.6h-1.7zM145.6 216.4h1.7v1.5h-1.7zM145.6 217.9h1.7v1.6h-1.7z"/>
<path d="M145.6 219.5h1.7v1.5h-1.7zM147.3 200.9h1.7v1.5h-1.7zM147.3 202.4h1.7v1.6h-1.7zM147.3 204h1.7v1.5h-1.7zM147.3 205.5h1.7v1.6h-1.7zM147.3 207.1h1.7v1.5h-1.7zM147.3 208.6h1.7v1.6h-1.7zM147.3 210.2h1.7v1.5h-1.7zM147.3 211.7h1.7v1.6h-1.7zM147.3 213.3h1.7v1.5h-1.7zM147.3 214.8h1.7v1.6h-1.7zM147.3 216.4h1.7v1.5h-1.7z"/>
<path d="M147.3 217.9h1.7v1.6h-1.7zM147.3 219.5h1.7v1.5h-1.7zM149 200.9h1.7v1.5h-1.7zM149 202.4h1.7v1.6h-1.7zM149 204h1.7v1.5h-1.7zM149 205.5h1.7v1.6h-1.7zM149 207.1h1.7v1.5h-1.7zM149 208.6h1.7v1.6h-1.7zM149 210.2h1.7v1.5h-1.7zM149 211.7h1.7v1.6h-1.7zM149 213.3h1.7v1.5h-1.7zM149 214.8h1.7v1.6h-1.7z"/>
<path d="M149 216.4h1.7v1.5h-1.7zM149 217.9h1.7v1.6h-1.7zM149 219.5h1.7v1.5h-1.7zM150.7 200.9h1.7v1.5h-1.7zM150.7 202.4h1.7v1.6h-1.7zM150.7 204h1.7v1.5h-1.7zM150.7 205.5h1.7v1.6h-1.7zM150.7 207.1h1.7v1.5h-1.7zM150.7 208.6h1.7v1.6h-1.7zM150.7 210.2h1.7v1.5h-1.7zM150.7 211.7h1.7v1.6h-1.7zM150.7 213.3h1.7v1.5h-1.7z"/>
<path d="M150.7 214.8h1.7v1.6h-1.7zM150.7 216.4h1.7v1.5h-1.7zM150.7 217.9h1.7v1.6h-1.7zM150.7 219.5h1.7v1.5h-1.7zM152.4 200.9h1.7v1.5h-1.7zM152.4 202.4h1.7v1.6h-1.7zM152.4 204h1.7v1.5h-1.7zM152.4 205.5h1.7v1.6h-1.7zM152.4 207.1h1.7v1.5h-1.7zM152.4 208.6h1.7v1.6h-1.7zM152.4 210.2h1.7v1.5h-1.7zM152.4 211.7h1.7v1.6h-1.7z"/>
<path d="M152.4 213.3h1.7v1.5h-1.7zM152.4 214.8h1.7v1.6h-1.7zM152.4 216.4h1.7v1.5h-1.7zM152.4 217.9h1.7v1.6h-1.7zM152.4 219.5h1.7v1.5h-1.7zM154.1 200.9h1.7v1.5h-1.7zM154.1 202.4h1.7v1.6h-1.7zM154.1 204h1.7v1.5h-1.7zM154.1 205.5h1.7v1.6h-1.7zM154.1 207.1h1.7v1.5h-1.7zM154.1 208.6h1.7v1.6h-1.7zM154.1 210.2h1.7v1.5h-1.7z"/>
<path d="M154.1 211.7h1.7v1.6h-1.7zM154.1 213.3h1.7v1.5h-1.7zM154.1 214.8h1.7v1.6h-1.7zM154.1 216.4h1.7v1.5h-1.7zM154.1 217.9h1.7v1.6h-1.7zM154.1 219.5h1.7v1.5h-1.7zM155.8 200.9h1.7v1.5h-1.7zM155.8 202.4h1.7v1.6h-1.7zM155.8 204h1.7v1.5h-1.7zM155.8 205.5h1.7v1.6h-1.7zM155.8 207.1h1.7v1.5h-1.7zM155.8 208.6h1.7v1.6h-1.7z"/>
<path d="M155.8 210.2h1.7v1.5h-1.7zM155.8 211.7h1.7v1.6h-1.7zM155.8 213.3h1.7v1.5h-1.7zM155.8 214.8h1.7v1.6h-1.7zM155.8 216.4h1.7v1.5h-1.7zM155.8 217.9h1.7v1.6h-1.7zM155.8 219.5h1.7v1.5h-1.7zM157.5 200.9h1.7v1.5h-1.7zM157.5 202.4h1.7v1.6h-1.7zM157.5 204h1.7v1.5h-1.7zM157.5 205.5h1.7v1.6h-1.7zM157.5 207.1h1.7v1.5h-1.7z"/>
<path d="M157.5 208.6h1.7v1.6h-1.7zM157.5 210.2h1.7v1.5h-1.7zM157.5 211.7h1.7v1.6h-1.7zM157.5 213.3h1.7v1.5h-1.7zM157.5 214.8h1.7v1.6h-1.7zM157.5 216.4h1.7v1.5h-1.7zM157.5 217.9h1.7v1.6h-1.7zM157.5 219.5h1.7v1.5h-1.7zM159.2 200.9h1.7v1.5h-1.7zM159.2 202.4h1.7v1.6h-1.7zM159.2 204h1.7v1.5h-1.7zM159.2 205.5h1.7v1.6h-1.7z"/>
<path d="M159.2 207.1h1.7v1.5h-1.7zM159.2 208.6h1.7v1.6h-1.7zM159.2 210.2h1.7v1.5h-1.7zM159.2 211.7h1.7v1.6h-1.7zM159.2 213.3h1.7v1.5h-1.7zM159.2 214.8h1.7v1.6h-1.7zM159.2 216.4h1.7v1.5h-1.7zM159.2 217.9h1.7v1.6h-1.7zM159.2 219.5h1.7v1.5h-1.7zM160.9 200.9h1.7v1.5h-1.7zM160.9 202.4h1.7v1.6h-1.7zM160.9 204h1.7v1.5h-1.7z"/>
<path d="M160.9 205.5h1.7v1.6h-1.7zM160.9 207.1h1.7v1.5h-1.7zM160.9 208.6h1.7v1.6h-1.7zM160.9 210.2h1.7v1.5h-1.7zM160.9 211.7h1.7v1.6h-1.7zM160.9 213.3h1.7v1.5h-1.7zM160.9 214.8h1.7v1.6h-1.7zM160.9 216.4h1.7v1.5h-1.7zM160.9 217.9h1.7v1.6h-1.7zM160.9 219.5h1.7v1.5h-1.7zM162.6 200.9h1.7v1.5h-1.7zM162.6 202.4h1.7v1.6h-1.7z"/>
<path d="M162.6 204h1.7v1.5h-1.7zM162.6 205.5h1.7v1.6h-1.7zM162.6 207.1h1.7v1.5h-1.7zM162.6 208.6h1.7v1.6h-1.7zM162.6 210.2h1.7v1.5h-1.7zM162.6 211.7h1.7v1.6h-1.7zM162.6 213.3h1.7v1.5h-1.7zM162.6 214.8h1.7v1.6h-1.7zM162.6 216.4h1.7v1.5h-1.7zM162.6 217.9h1.7v1.6h-1.7zM162.6 219.5h1.7v1.5h-1.7zM164.3 200.9h1.7v1.5h-1.7z"/>
<path d="M164.3 202.4h1.7v1.6h-1.7zM164.3 204h1.7v1.5h-1.7zM164.3 205.5h1.7v1.6h-1.7zM164.3 207.1h1.7v1.5h-1.7zM164.3 208.6h1.7v1.6h-1.7zM164.3 210.2h1.7v1.5h-1.7zM164.3 211.7h1.7v1.6h-1.7zM164.3 213.3h1.7v1.5h-1.7zM164.3 214.8h1.7v1.6h-1.7zM164.3 216.4h1.7v1.5h-1.7zM164.3 217.9h1.7v1.6h-1.7zM164.3 219.5h1.7v1.5h-1.7z"/>
<path d="M166 200.9h1.8v1.5h-1.8zM166 202.4h1.8v1.6h-1.8zM166 204h1.8v1.5h-1.8zM166 205.5h1.8v1.6h-1.8zM166 207.1h1.8v1.5h-1.8zM166 208.6h1.8v1.6h-1.8zM166 210.2h1.8v1.5h-1.8zM166 211.7h1.8v1.6h-1.8zM166 213.3h1.8v1.5h-1.8zM166 214.8h1.8v1.6h-1.8zM166 216.4h1.8v1.5h-1.8zM166 217.9h1.8v1.6h-1.8z"/>
<path d="M166 219.5h1.8v1.5h-1.8zM167.8 200.9h1.7v1.5h-1.7zM167.8 202.4h1.7v1.6h-1.7zM167.8 204h1.7v1.5h-1.7zM167.8 205.5h1.7v1.6h-1.7zM167.8 207.1h1.7v1.5h-1.7zM167.8 208.6h1.7v1.6h-1.7zM167.8 210.2h1.7v1.5h-1.7zM167.8 211.7h1.7v1.6h-1.7zM167.8 213.3h1.7v1.5h-1.7zM167.8 214.8h1.7v1.6h-1.7zM167.8 216.4h1.7v1.5h-1.7z"/>
<path d="M167.8 217.9h1.7v1.6h-1.7zM167.8 219.5h1.7v1.5h-1.7zM169.5 200.9h1.7v1.5h-1.7zM169.5 202.4h1.7v1.6h-1.7zM169.5 204h1.7v1.5h-1.7zM169.5 205.5h1.7v1.6h-1.7zM169.5 207.1h1.7v1.5h-1.7zM169.5 208.6h1.7v1.6h-1.7zM169.5 210.2h1.7v1.5h-1.7zM169.5 211.7h1.7v1.6h-1.7zM169.5 213.3h1.7v1.5h-1.7zM169.5 214.8h1.7v1.6h-1.7z"/>
<path d="M169.5 216.4h1.7v1.5h-1.7zM169.5 217.9h1.7v1.6h-1.7zM169.5 219.5h1.7v1.5h-1.7zM171.2 200.9h1.7v1.5h-1.7zM171.2 202.4h1.7v1.6h-1.7zM171.2 204h1.7v1.5h-1.7zM171.2 205.5h1.7v1.6h-1.7zM171.2 207.1h1.7v1.5h-1.7zM171.2 208.6h1.7v1.6h-1.7zM171.2 210.2h1.7v1.5h-1.7zM171.2 211.7h1.7v1.6h-1.7zM171.2 213.3h1.7v1.5h-1.7z"/>
<path d="M171.2 214.8h1.7v1.6h-1.7zM171.2 216.4h1.7v1.5h-1.7zM171.2 217.9h1.7v1.6h-1.7zM171.2 219.5h1.7v1.5h-1.7zM172.9 200.9h1.7v1.5h-1.7zM172.9 202.4h1.7v1.6h-1.7zM172.9 204h1.7v1.5h-1.7zM172.9 205.5h1.7v1.6h-1.7zM172.9 207.1h1.7v1.5h-1.7zM172.9 208.6h1.7v1.6h-1.7zM172.9 210.2h1.7v1.5h-1.7zM172.9 211.7h1.7v1.6h-1.7z"/>
<path d="M172.9 213.3h1.7v1.5h-1.7zM172.9 214.8h1.7v1.6h-1.7zM172.9 216.4h1.7v1.5h-1.7zM172.9 217.9h1.7v1.6h-1.7zM172.9 219.5h1.7v1.5h-1.7zM174.6 200.9h1.7v1.5h-1.7zM174.6 202.4h1.7v1.6h-1.7zM174.6 204h1.7v1.5h-1.7zM174.6 205.5h1.7v1.6h-1.7zM174.6 207.1h1.7v1.5h-1.7zM174.6 208.6h1.7v1.6h-1.7zM174.6 210.2h1.7v1.5h-1.7z"/>
<path d="M174.6 211.7h1.7v1.6h-1.7zM174.6 213.3h1.7v1.5h-1.7zM174.6 214.8h1.7v1.6h-1.7zM174.6 216.4h1.7v1.5h-1.7zM174.6 217.9h1.7v1.6h-1.7zM174.6 219.5h1.7v1.5h-1.7zM176.3 200.9h1.7v1.5h-1.7zM176.3 202.4h1.7v1.6h-1.7zM176.3 204h1.7v1.5h-1.7zM176.3 205.5h1.7v1.6h-1.7zM176.3 207.1h1.7v1.5h-1.7zM176.3 208.6h1.7v1.6h-1.7z"/>
<path d="M176.3 210.2h1.7v1.5h-1.7zM176.3 211.7h1.7v1.6h-1.7zM176.3 213.3h1.7v1.5h-1.7zM176.3 214.8h1.7v1.6h-1.7zM176.3 216.4h1.7v1.5h-1.7zM176.3 217.9h1.7v1.6h-1.7zM176.3 219.5h1.7v1.5h-1.7zM178 200.9h1.7v1.5h-1.7zM178 202.4h1.7v1.6h-1.7zM178 204h1.7v1.5h-1.7zM178 205.5h1.7v1.6h-1.7zM178 207.1h1.7v1.5h-1.7z"/>
<path d="M178 208.6h1.7v1.6h-1.7zM178 210.2h1.7v1.5h-1.7zM178 211.7h1.7v1.6h-1.7zM178 213.3h1.7v1.5h-1.7zM178 214.8h1.7v1.6h-1.7zM178 216.4h1.7v1.5h-1.7zM178 217.9h1.7v1.6h-1.7zM178 219.5h1.7v1.5h-1.7zM179.7 200.9h1.7v1.5h-1.7zM179.7 202.4h1.7v1.6h-1.7zM179.7 204h1.7v1.5h-1.7zM179.7 205.5h1.7v1.6h-1.7z"/>
<path d="M179.7 207.1h1.7v1.5h-1.7zM179.7 208.6h1.7v1.6h-1.7zM179.7 210.2h1.7v1.5h-1.7zM179.7 211.7h1.7v1.6h-1.7zM179.7 213.3h1.7v1.5h-1.7zM179.7 214.8h1.7v1.6h-1.7zM179.7 216.4h1.7v1.5h-1.7zM179.7 217.9h1.7v1.6h-1.7zM179.7 219.5h1.7v1.5h-1.7zM181.4 200.9h1.7v1.5h-1.7zM181.4 202.4h1.7v1.6h-1.7zM181.4 204h1.7v1.5h-1.7z"/>
<path d="M181.4 205.5h1.7v1.6h-1.7zM181.4 207.1h1.7v1.5h-1.7zM181.4 208.6h1.7v1.6h-1.7zM181.4 210.2h1.7v1.5h-1.7zM181.4 211.7h1.7v1.6h-1.7zM181.4 213.3h1.7v1.5h-1.7zM181.4 214.8h1.7v1.6h-1.7zM181.4 216.4h1.7v1.5h-1.7zM181.4 217.9h1.7v1.6h-1.7zM181.4 219.5h1.7v1.5h-1.7zM183.1 200.9h1.7v1.5h-1.7zM183.1 202.4h1.7v1.6h-1.7z"/>
<path d="M183.1 204h1.7v1.5h-1.7zM183.1 205.5h1.7v1.6h-1.7zM183.1 207.1h1.7v1.5h-1.7zM183.1 208.6h1.7v1.6h-1.7zM183.1 210.2h1.7v1.5h-1.7zM183.1 211.7h1.7v1.6h-1.7zM183.1 213.3h1.7v1.5h-1.7zM183.1 214.8h1.7v1.6h-1.7zM183.1 216.4h1.7v1.5h-1.7zM183.1 217.9h1.7v1.6h-1.7zM183.1 219.5h1.7v1.5h-1.7zM184.8 200.9h1.7v1.5h-1.7z"/>
<path d="M184.8 202.4h1.7v1.6h-1.7zM184.8 204h1.7v1.5h-1.7zM184.8 205.5h1.7v1.6h-1.7zM184.8 207.1h1.7v1.5h-1.7zM184.8 208.6h1.7v1.6h-1.7zM184.8 210.2h1.7v1.5h-1.7zM184.8 211.7h1.7v1.6h-1.7zM184.8 213.3h1.7v1.5h-1.7zM184.8 214.8h1.7v1.6h-1.7zM184.8 216.4h1.7v1.5h-1.7zM184.8 217.9h1.7v1.6h-1.7zM184.8 219.5h1.7v1.5h-1.7z"/>
<path d="M186.5 200.9h1.7v1.5h-1.7zM186.5 202.4h1.7v1.6h-1.7zM186.5 204h1.7v1.5h-1.7zM186.5 205.5h1.7v1.6h-1.7zM186.5 207.1h1.7v1.5h-1.7zM186.5 208.6h1.7v1.6h-1.7zM186.5 210.2h1.7v1.5h-1.7zM186.5 211.7h1.7v1.6h-1.7zM186.5 213.3h1.7v1.5h-1.7zM186.5 214.8h1.7v1.6h-1.7zM186.5 216.4h1.7v1.5h-1.7zM186.5 217.9h1.7v1.6h-1.7z"/>
<path d="M186.5 219.5h1.7v1.5h-1.7z"/>
</g>
<path d="M145.6 182.3h42.6v38.7h-42.6z" fill="none" stroke="#231f20" stroke-width=".35"/>
<g font-size="18.6" fill="#ed1c24">
<text x="92.5" y="190.2" transform="rotate(-28 92.5 190.2)">TC2296</text>
<text x="42" y="193.3" transform="rotate(-28 42 193.3)">SUPERSEDED BY</text>
<text x="110.9" y="204" transform="rotate(-28 110.9 204)">05/18</text>
</g>
<g font-size="7.1" fill="#231f20">
<text x="123.1" y="249.7">WILDLIFE SIGN</text>
<text x="175.3" y="275">TC1823</text>
</g>
<text font-size="5.6" fill="#231f20" x="131.1" y="258.8">“LYREBIRDS”</text>
<g font-size="4.4" fill="#231f20">
<text x="172.7" y="34.6" transform="rotate(4 172.7 34.6)">k</text>
<text x="35.3" y="95.9" transform="rotate(4 35.3 95.9)">c</text>
<text x="35.8" y="119" transform="rotate(4 35.8 119)">j</text>
<text x="105" y="134.7" transform="rotate(4 105 134.7)">g</text>
</g>
<g font-size="4.2" fill="#231f20">
<text x="100.6" y="267.2">APPROVED AS OFFICIAL TRAFFIC SIGN</text>
<text x="174.7" y="285.6">A</text>
</g>
<g font-size="3.9" fill="#231f20">
<text x="103.4" y="20.8">a</text>
<text x="36.6" y="24.7">r</text>
<text x="35.3" y="37">d</text>
<text x="35.9" y="45.6">i</text>
<text x="35.3" y="52.7">e</text>
<text x="35.3" y="62.9">h</text>
<text x="26.1" y="74.2">b</text>
<text x="35.6" y="75.4">f</text>
<text x="45.1" y="149.7">a</text>
<text x="56.5" y="149.7">b</text>
<text x="68.2" y="149.7">c</text>
<text x="79.5" y="149.7">d</text>
<text x="91" y="149.7">e</text>
<text x="102.9" y="149.8">f</text>
<text x="114" y="149">g</text>
<text x="125.5" y="149.8">h</text>
<text x="137.5" y="149.8">i</text>
<text x="149" y="149.2">j</text>
<text x="159.9" y="149.8">k</text>
<text x="172" y="149.8">l</text>
<text x="183.1" y="149.8">r</text>
</g>
<g font-size="3.5" fill="#231f20">
<text x="33.2" y="157.7">A</text>
<text x="43.2" y="157.7">750</text>
<text x="54.7" y="157.7">600</text>
<text x="66.2" y="157.7">250</text>
<text x="78.6" y="157.7">50</text>
<text x="90.1" y="157.7">42</text>
<text x="101.6" y="157.7">53</text>
<text x="112.1" y="157.7">300</text>
<text x="122" y="157.7">90CN</text>
<text x="133.5" y="157.7">60CN</text>
<text x="147.5" y="157.7">55</text>
<text x="159" y="157.7">10</text>
<text x="170.4" y="157.7">10</text>
<text x="180.9" y="157.7">100</text>
<text x="33.3" y="165">B</text>
<text x="42.6" y="165">900</text>
<text x="54.7" y="165">720</text>
<text x="66" y="164.9">300</text>
<text x="78.6" y="165">60</text>
<text x="90.1" y="165">50</text>
<text x="101.6" y="165">59</text>
<text x="112.1" y="165">360</text>
<text x="121.1" y="165">110CN</text>
<text x="133.5" y="165">75CN</text>
<text x="147.5" y="165">66</text>
<text x="159" y="165">15</text>
<text x="170.4" y="165">15</text>
<text x="180.9" y="165">125</text>
<text x="19" y="196.6">Note: Image is available from Traffic Engineering &amp; Road Safety,</text>
<text x="28.9" y="200.6">phone 3252 4880.</text>
<text x="32.4" y="221.3">Retroreflective white</text>
<text x="32.4" y="229.5">Retroreflective green</text>
<text x="15.9" y="266.8">Road Safety and Systems Management Division</text>
<text x="40.4" y="271.1">Road Safety Unit</text>
<text x="16.7" y="280.6">Designed</text>
<text x="42.7" y="280.6">Checked</text>
<text x="69.7" y="280.6">Scale</text>
<text x="98.5" y="281.3">PRINCIPAL ENGINEER</text>
<text x="154.7" y="276.2">19/03/10</text>
<text x="157.4" y="281.2">Date</text>
<text x="16.9" y="284.8">TV 03/10</text>
<text x="43.3" y="284.9">DJ 03/10</text>
<text x="69.7" y="285.2">Not to Scale</text>
<text x="98.5" y="284.8">(Traffic Engineering)</text>
</g>
<text font-size="2.1" fill="#231f20" x="25.2" y="213">Colour Legend</text>
</svg>
